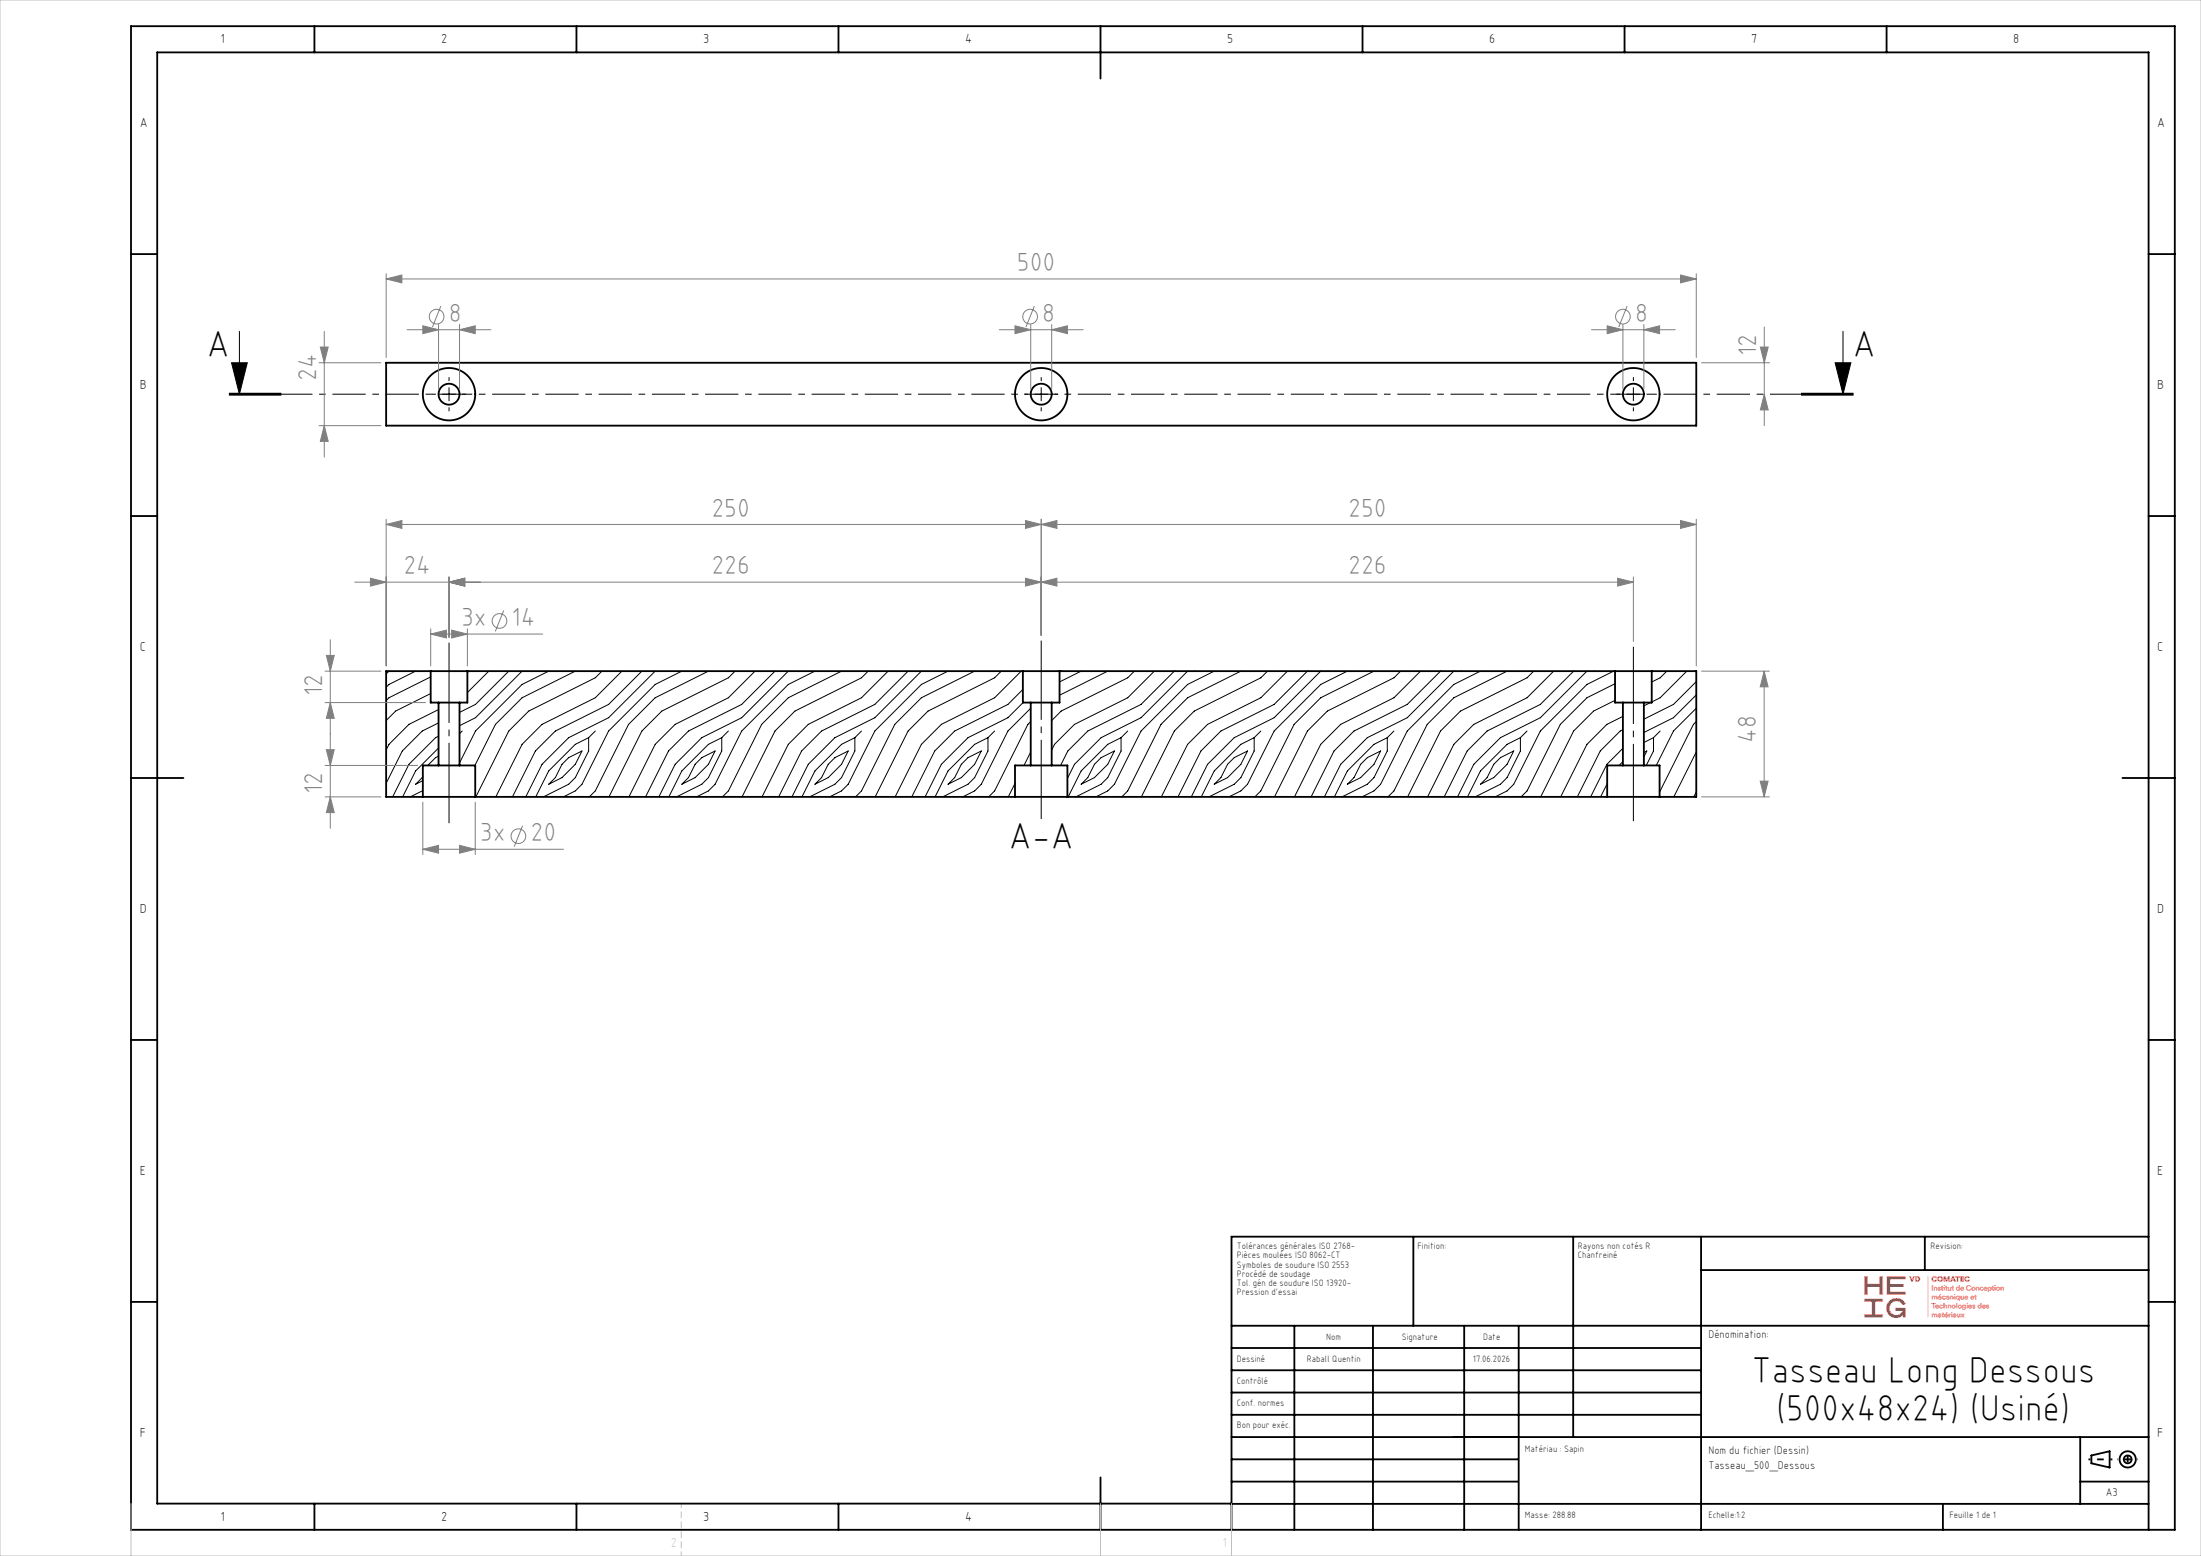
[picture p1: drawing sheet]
<svg xmlns="http://www.w3.org/2000/svg" width="420mm" height="297mm" viewBox="0 0 420 297" stroke-linecap="round" stroke-linejoin="round" font-family="sans-serif">
<g fill="none" stroke="#000" stroke-width=".35">
<path d="M25 5h390v287h-390zM60 5v5M110 5v5M160 5v5M210 5v10M260 5v5M310 5v5M360 5v5M25 48.5h5M410 48.5h5M73.7 69.2h250v12h-250zM25 98.5h5"/>
<path d="M410 98.5h5M82.2 128.1h7M82.2 128.1h-8.5v24h7M82.2 128.1v6h1.5M83.7 134.1h4M83.7 134.1v12M87.7 134.1v12M89.2 128.1v6h-1.5M89.2 128.1h106M195.2 128.1h7M195.2 128.1v6h1.5M196.7 134.1h4"/>
<path d="M196.7 134.1v12M200.7 134.1v12M202.2 128.1v6h-1.5M202.2 128.1h106M308.2 128.1h7M308.2 128.1v6h1.5M309.7 134.1h4M309.7 134.1v12M313.7 134.1v12M315.2 128.1h8.5v24h-7M315.2 128.1v6h-1.5M25 148.5h10"/>
<path d="M80.7 152.1h10M83.7 146.1h4M83.7 146.1h-3v6M87.7 146.1h3v6M90.7 152.1h103M193.7 152.1h10M196.7 146.1h4M196.7 146.1h-3v6M200.7 146.1h3v6M203.7 152.1h103M306.7 152.1h10M309.7 146.1h4"/>
<path d="M309.7 146.1h-3v6M313.7 146.1h3v6M405 148.5h10M25 198.5h5M410 198.5h5M269.7 236.1v17M300.2 236.1v38.2M324.6 236.1v55.9M367.3 236.1v6.3M410 236.1h-175v55.9M25 248.5h5M235 253.1h175"/>
<path d="M235 257.3h89.6M247 253.1v38.9M262 253.1v38.9M279.4 253.1v38.9M289.8 253.1v38.9M324.6 242.4h85.4M410 248.5h5M235 270.1h89.6M235 265.8h89.6M235 261.6h89.6M235 278.6h54.6M235 274.3h175"/>
<path d="M397 274.3v12.8M399.1 277.8l3.5-.8v3.1l-3.5-.8zM60 287v5M110 287v5M160 287v5M210 282v10M235 287.1h175M235 287h-205v-277h380v282M235 282.8h54.6M370.8 287.1v4.9M397 282.8h13"/>
<circle cx="85.7" cy="75.2" r="2"/>
<circle cx="85.7" cy="75.2" r="5"/>
<circle cx="198.7" cy="75.2" r="2"/>
<circle cx="198.7" cy="75.2" r="5"/>
<circle cx="311.7" cy="75.2" r="2"/>
<circle cx="311.7" cy="75.2" r="5"/>
<circle cx="406" cy="278.6" r=".75"/>
<circle cx="406" cy="278.6" r="1.55"/>
</g>
<g fill="none" stroke="#000" stroke-width=".19">
<path d="M43.7 75.4h10zM43.7 75.2h10M43.7 75.1h10M44.2 69.2h3l-1.5 6zM45.7 63.2v12M84.4 75.2h2.5M85.7 74v2.5M197.4 75.2h2.5M198.7 74v2.5M310.4 75.2h2.5M311.7 74v2.5M343.7 75.2h10"/>
<path d="M343.7 75.1h10M343.7 75.4h10M350.2 69.2h3l-1.5 6zM351.7 63.2v12M74.2 128.1l-.5 .5M79.3 128.1l-5.1 2.5-.5 .6M82.2 129.2l-8 4-.5 .5M82.2 132.4l-6.7 3.3-1.8 1.8M83.7 138l-3.1 1.5-3.8 3.8-3.1 6.2M83.7 135.4l-5.7 2.9-3.8 3.8-.5 1.1M88.2 139.5l-.5 .5M89.5 128.1l-.3 .3"/>
<path d="M93.3 128.1l-4.1 4.1M97.1 128.1l-6.4 6.4-3 1.5M99.6 128.1l-8.9 8.9-3 1.5M104.7 128.1l-5.1 2.5-8.9 8.9-3 6.1M109.8 128.1l-10.2 5.1-5.1 5.1-3.9 7.8M113.6 139.5l-1.3 1.3M114.9 128.1l-1.3 1.3-12.7 6.3-3.8 3.8-6.3 12.6M118.7 128.1l-5.1 5.1-10.2 5.1-3.8 3.8-5 10M122.5 128.1l-6.4 6.4-10.1 5-3.8 3.8-4.4 8.8M125 128.1l-8.9 8.9-7.6 3.8-5.1 5.1-3.1 6.2M130.1 128.1l-5.1 2.5-8.9 8.9-5 10.2-1.3 1.3-2.3 1.1M135.2 128.1l-10.2 5.1-5.1 5.1-6.3 12.7-1.1 1.1"/>
<path d="M139 139.5l-1.3 1.3M140.3 128.1l-1.3 1.3-12.7 6.3-3.8 3.8-6.3 12.6M144.1 128.1l-5.1 5.1-10.2 5.1-3.8 3.8-5 10M147.9 128.1l-6.4 6.4-10.1 5-3.8 3.8-4.4 8.8M150.4 128.1l-8.9 8.9-7.6 3.8-5.1 5.1-3.1 6.2M155.5 128.1l-5.1 2.5-8.9 8.9-5 10.2-1.3 1.3-2.3 1.1M160.6 128.1l-10.2 5.1-5.1 5.1-6.3 12.7-1.1 1.1M164.4 139.5l-1.3 1.3M165.7 128.1l-1.3 1.3-12.7 6.3-3.8 3.8-6.3 12.6M169.5 128.1l-5.1 5.1-10.2 5.1-3.8 3.8-5 10M173.3 128.1l-6.4 6.4-10.1 5-3.8 3.8-4.4 8.8M175.8 128.1l-8.9 8.9-7.6 3.8-5.1 5.1-3.1 6.2"/>
<path d="M180.9 128.1l-5.1 2.5-8.9 8.9-5 10.2-1.3 1.3-2.3 1.1M186 128.1l-10.2 5.1-5.1 5.1-6.3 12.7-1.1 1.1M189.8 139.5l-1.3 1.3M191.1 128.1l-1.3 1.3-12.7 6.3-3.8 3.8-6.3 12.6M194.9 128.1l-5.1 5.1-10.2 5.1-3.8 3.8-5 10M195.2 131.6l-2.9 2.9-10.1 5-3.8 3.8-4.4 8.8M195.2 134.1l-2.9 2.9-7.6 3.8-5.1 5.1-3.1 6.2M196.7 135.2l-4.4 4.3-5 10.2-1.3 1.3-2.3 1.1M196.7 137.7l-.6 .6-6.3 12.7-1.1 1.1M202.5 128.1h.1M206.3 128.1l-4.1 2.1M211.4 128.1l-9.2 4.6"/>
<path d="M215.2 139.5l-1.3 1.3M216.5 128.1l-1.3 1.3-12.7 6.3-1.8 1.8M220.3 128.1l-5.1 5.1-10.2 5.1-3.8 3.8-.5 1.1M224.1 128.1h.1M224.1 128.1l-6.4 6.4-10.1 5-3.8 3.8-1.4 2.8M226.6 128.1l-8.9 8.9-7.6 3.8-5.1 5.1-1.3 2.7M226.6 128.1h.1M227.9 128.1h.1M231.7 128.1l-5.1 2.5-8.9 8.9-5 10.2-1.3 1.3-2.3 1.1M236.8 128.1l-10.2 5.1-5.1 5.1-6.3 12.7-1.1 1.1M240.6 139.5l-1.3 1.3M241.9 128.1l-1.3 1.3-12.7 6.3-3.8 3.8-6.3 12.6"/>
<path d="M245.7 128.1l-5.1 5.1-10.2 5.1-3.8 3.8-5 10M249.5 128.1h.1M249.5 128.1l-6.4 6.4-10.1 5-3.8 3.8-4.4 8.8M252 128.1l-8.9 8.9-7.6 3.8-5.1 5.1-3.1 6.2M252 128.1h.1M253.3 128.1h.1M257.1 128.1l-5.1 2.5-8.9 8.9-5 10.2-1.3 1.3-2.3 1.1M262.2 128.1l-10.2 5.1-5.1 5.1-6.3 12.7-1.1 1.1M266 139.5l-1.3 1.3M267.3 128.1l-1.3 1.3-12.7 6.3-3.8 3.8-6.3 12.6M271.1 128.1l-5.1 5.1-10.2 5.1-3.8 3.8-5 10M274.9 128.1h.1"/>
<path d="M274.9 128.1l-6.4 6.4-10.1 5-3.8 3.8-4.4 8.8M277.4 128.1l-8.9 8.9-7.6 3.8-5.1 5.1-3.1 6.2M277.4 128.1h.1M278.7 128.1h.1M282.5 128.1l-5.1 2.5-8.9 8.9-5 10.2-1.3 1.3-2.3 1.1M287.6 128.1l-10.2 5.1-5.1 5.1-6.3 12.7-1.1 1.1M291.4 139.5l-1.3 1.3M292.7 128.1l-1.3 1.3-12.7 6.3-3.8 3.8-6.3 12.6M296.5 128.1l-5.1 5.1-10.2 5.1-3.8 3.8-5 10M300.3 128.1h.1M300.3 128.1l-6.4 6.4-10.1 5-3.8 3.8-4.4 8.8M302.8 128.1l-8.9 8.9-7.6 3.8-5.1 5.1-3.1 6.2"/>
<path d="M302.8 128.1h.1M304.1 128.1h.1M307.9 128.1l-5.1 2.5-8.9 8.9-5 10.2-1.3 1.3-2.3 1.1M308.2 130.5l-5.4 2.7-5.1 5.1-6.3 12.7-1.1 1.1M308.2 133.7l-4.1 2-3.8 3.8-6.3 12.6M309.7 136.7l-3.1 1.6-3.8 3.8-5 10M309.7 139.3l-.5 .2-3.8 3.8-4.4 8.8M315 134.1l-1.3 .6M316.8 139.5l-1.3 1.3M318.1 128.1l-1.3 1.3-1.6 .8M321.9 128.1l-5.1 5.1-1.6 .8M323.7 132.6l-4.4 4.4-5.6 2.8"/>
<path d="M323.7 137.7l-.6 .6-6.4 12.8M323.7 130.1l-4.4 4.4-5.6 2.8M323.7 135.2l-4.4 4.3-3.2 6.6M80.7 148.2l-1.4 1.5 1.4-.7M80.7 150.9l-2.4 1.2M83.7 144.3l-.6 .3-1.4 1.5M83.7 140.5l-.6 .3-5.1 5.1-3.1 6.2M83.7 142.8l-4.4 4.4-2.5 4.9M107.2 145.9l1.3-1.3 2.6-1.3-1.3 2.6-2.6 2.5-2.5 1.3 1.3-1.3zM112.3 140.8v2.5l-2.5 5.1-1.3 1.3-4.8 2.4M112.3 140.8l-2.5 1.3-5.1 5.1-2.5 4.9M132.6 145.9l1.3-1.3 2.6-1.3-1.3 2.6-2.6 2.5-2.5 1.3 1.3-1.3z"/>
<path d="M137.7 140.8v2.5l-2.5 5.1-1.3 1.3-4.8 2.4M137.7 140.8l-2.5 1.3-5.1 5.1-2.5 4.9M158 145.9l1.3-1.3 2.6-1.3-1.3 2.6-2.6 2.5-2.5 1.3 1.3-1.3zM163.1 140.8v2.5l-2.5 5.1-1.3 1.3-4.8 2.4M163.1 140.8l-2.5 1.3-5.1 5.1-2.5 4.9M183.4 145.9l1.3-1.3 2.6-1.3-1.3 2.6-2.6 2.5-2.5 1.3 1.3-1.3zM188.5 140.8v2.5l-2.5 5.1-1.3 1.3-4.8 2.4M188.5 140.8l-2.5 1.3-5.1 5.1-2.5 4.9M193.7 149.5l-1.3 2.6M196.7 143.5l-1.3 2.6M208.8 145.9l1.3-1.3 2.6-1.3-1.3 2.6-2.6 2.5-2.5 1.3 1.3-1.3zM213.9 140.8v2.5l-2.5 5.1-1.3 1.3-4.8 2.4"/>
<path d="M213.9 140.8l-2.5 1.3-5.1 5.1-2.5 4.9M234.2 145.9l1.3-1.3 2.6-1.3-1.3 2.6-2.6 2.5-2.5 1.3 1.3-1.3zM239.3 140.8v2.5l-2.5 5.1-1.3 1.3-4.8 2.4M239.3 140.8l-2.5 1.3-5.1 5.1-2.5 4.9M259.6 145.9l1.3-1.3 2.6-1.3-1.3 2.6-2.6 2.5-2.5 1.3 1.3-1.3zM264.7 140.8v2.5l-2.5 5.1-1.3 1.3-4.8 2.4M264.7 140.8l-2.5 1.3-5.1 5.1-2.5 4.9M286.3 144.6l2.6-1.3-1.3 2.6-2.6 2.5-2.5 1.3 1.3-1.3 1.2-2.5zM290.1 140.8v2.5l-2.5 5.1-1.3 1.3-4.8 2.4M290.1 140.8l-2.5 1.3-5.1 5.1-2.5 4.9M306.7 149.6l-1.3 2.5M309.7 145.4l-.7 .7"/>
<path d="M309.7 142.8l-3.1 3.1-3.1 6.2M313.7 143.6l.6-.3-.6 1.2M315.5 140.8v2.5l-1.4 2.8M315.5 140.8l-1.8 .9M323.7 151.2l-.5 .9M323.7 143.5l-4.3 8.6"/>
</g>
<g fill="none" stroke="#808080" stroke-width=".19">
<path d="M73.7 53.2l3-.7v1.5zM73.7 52.2v16M73.7 53.2h250M84.1 58.4l-1.6 4M197.4 58.4l-1.6 4M310.5 58.4l-1.6 4M320.7 52.5l3 .7-3 .8zM323.7 52.2v16M60.9 69.2h11.8M61.1 66.2h1.5l-.7 3zM61.9 63.2v24M77.7 62.9h16"/>
<path d="M80.7 62.2l3 .7-3 .8zM83.7 61.9v12.3M87.7 62.9l3-.7v1.5zM87.7 61.9v12.3M190.7 62.9h16M193.7 62.2l3 .7-3 .8zM196.7 61.9v12.3M200.7 62.9l3-.7v1.5zM200.7 61.9v12.3M303.7 62.9h16M306.7 62.2l3 .7-3 .8zM309.7 61.9v12.3"/>
<path d="M313.7 62.9l3-.7v1.5zM313.7 61.9v12.3M324.7 69.2h13M335.9 66.2h1.5l-.7 3zM336.7 75.2l.7 3h-1.5zM336.7 62.4v18.8M60.9 81.2h11.8M61.9 81.2l.7 3h-1.5zM73.7 99.1v28M195.7 99.4l3 .7-3 .8zM198.7 99.1v22.2M320.7 99.4l3 .7-3 .8z"/>
<path d="M323.7 99.1v28M67.7 111.1h244M70.7 110.4l3 .7-3 .8zM73.7 100.1l3-.7v1.5zM73.7 100.1h250M85.7 111.1l3-.7v1.5zM85.7 110.1v11.6M96.1 116.5l-1.6 4M195.7 110.4l3 .7-3 .8zM198.7 100.1l3-.7v1.5zM198.7 111.1l3-.7v1.5zM308.7 110.4l3 .7-3 .8z"/>
<path d="M311.7 110.1v12.3M62 128.1h10.7M62 134.1h19.2M62.3 125.1h1.5l-.8 3zM63 134.1l.8 3h-1.5zM63 122.1v36M82.2 121l3-.7v1.5zM82.2 120v7.1M82.2 121h21.4M86.2 120.3l3 .7-3 .8zM89.2 120v7.1M324.7 128.1h12.9"/>
<path d="M336.6 128.1l.8 3h-1.5zM336.6 128.1v24M62 146.1h17.7M62 152.1h10.7M62.3 143.1h1.5l-.8 3zM63 152.1l.8 3h-1.5zM80.7 153.1v10M90.7 153.1v10M99.7 157.6l-1.6 4M324.7 152.1h12.9M335.9 149.1h1.5l-.8 3zM80.7 162.1l3-.7v1.5z"/>
<path d="M80.7 162.1h26.8M87.7 161.4l3 .7-3 .8z"/>
<circle cx="83.3" cy="60.4" r="1.4"/>
<circle cx="196.6" cy="60.4" r="1.4"/>
<circle cx="309.7" cy="60.4" r="1.4"/>
<circle cx="95.3" cy="118.5" r="1.4"/>
<circle cx="98.9" cy="159.6" r="1.4"/>
</g>
<path d="M85.7 122.7v34.4" fill="none" stroke="#000" stroke-width=".19" stroke-dasharray="30.5 1.3 1.3 1.3" stroke-dashoffset="15.2" stroke-linecap="butt"/>
<path d="M198.7 122.3v34" fill="none" stroke="#000" stroke-width=".19" stroke-dasharray="30.5 1.3 1.3 1.3" stroke-dashoffset="15.4" stroke-linecap="butt"/>
<path d="M311.7 123.4v33.3" fill="none" stroke="#000" stroke-width=".19" stroke-dasharray="30.5 1.3 1.3 1.3" stroke-dashoffset="15.7" stroke-linecap="butt"/>
<path d="M83.2 75.2h-.8M85.7 72.7v-.7M85.7 77.7v.8M88.2 75.2h.7M196.2 75.2h-.8M198.7 72.7v-.7M198.7 77.7v.8M201.2 75.2h.7M309.2 75.2h-.8M311.7 72.7v-.7M311.7 77.7v.8M314.2 75.2h.7" fill="none" stroke="#000" stroke-width=".19" stroke-dasharray="30.5 1.3 1.3 1.3" stroke-linecap="butt"/>
<path d="M353.7 75.2h-310" fill="none" stroke="#000" stroke-width=".19" stroke-dasharray="6.3 1.3 1.3 1.3" stroke-dashoffset=".6" stroke-linecap="butt"/>
<path d="M398.5 278.6h4.6" fill="none" stroke="#000" stroke-width=".35" stroke-dasharray="30.5 1.3 1.3 1.3" stroke-dashoffset="30.1" stroke-linecap="butt"/>
<path d="M406 276.6v3.8" fill="none" stroke="#000" stroke-width=".35" stroke-dasharray="30.5 1.3 1.3 1.3" stroke-dashoffset="30.5" stroke-linecap="butt"/>
<path d="M408 278.6h-4" fill="none" stroke="#000" stroke-width=".35" stroke-dasharray="30.5 1.3 1.3 1.3" stroke-dashoffset="30.4" stroke-linecap="butt"/>
<path d="M130 287v10" fill="none" stroke="#c0c0c0" stroke-width=".19" stroke-dasharray="1.3 .6" stroke-dashoffset=".4" stroke-linecap="butt"/>
<path d="M0 0h420v297h-420zM25 287v10M210 287v10M235 287v10" fill="none" stroke="#c0c0c0" stroke-width=".19"/>
<path d="M350.2 69.2h3l-1.5 6zM44.2 69.2h3l-1.5 6z" fill="#000"/>
<g fill="#808080">
<path d="M320.7 52.5l3 .7-3 .8zM73.7 53.2l3-.7v1.5zM320.7 99.4l3 .7-3 .8zM198.7 100.1l3-.7v1.5z"/>
<path d="M80.7 62.2l3 .7-3 .8zM87.7 62.9l3-.7v1.5zM193.7 62.2l3 .7-3 .8zM200.7 62.9l3-.7v1.5zM306.7 62.2l3 .7-3 .8zM313.7 62.9l3-.7v1.5zM70.7 110.4l3 .7-3 .8zM85.7 111.1l3-.7v1.5zM73.7 100.1l3-.7v1.5zM195.7 99.4l3 .7-3 .8zM198.7 111.1l3-.7v1.5zM308.7 110.4l3 .7-3 .8zM85.7 111.1l3-.7v1.5zM195.7 110.4l3 .7-3 .8zM82.2 121l3-.7v1.5zM86.2 120.3l3 .7-3 .8zM80.7 162.1l3-.7v1.5zM87.7 161.4l3 .7-3 .8z"/>
<path d="M61.1 66.2h1.5l-.7 3zM61.9 81.2l.7 3h-1.5zM62.3 143.1h1.5l-.8 3zM63 152.1l.8 3h-1.5zM62.3 125.1h1.5l-.8 3zM63 134.1l.8 3h-1.5zM336.6 128.1l.8 3h-1.5zM335.9 149.1h1.5l-.8 3z"/>
<path d="M335.9 66.2h1.5l-.7 3zM336.7 75.2l.7 3h-1.5z"/>
</g>
<g font-size="7.1">
<text x="39.4" y="68.2">A</text>
<text x="353.5" y="68.2">A</text>
<text x="192.4" y="162">A-A</text>
<text x="334.2" y="264">Tasseau Long Dessous</text>
<text x="339" y="271.1">(500x48x24) (Usiné)</text>
</g>
<g font-size="5" fill="#808080">
<text x="194.1" y="51.7">500</text>
<text x="85.6" y="61.4">8</text>
<text x="198.9" y="61.4">8</text>
<text x="312" y="61.4">8</text>
<text x="335.2" y="68" transform="rotate(-90 335.2 68)">12</text>
<text x="60.4" y="72.7" transform="rotate(-90 60.4 72.7)">24</text>
<text x="135.7" y="98.6">250</text>
<text x="257.3" y="98.6">250</text>
<text x="77" y="109.6">24</text>
<text x="135.7" y="109.6">226</text>
<text x="257.3" y="109.6">226</text>
<text x="88" y="119.5">3x</text>
<text x="97.6" y="119.5">14</text>
<text x="61.5" y="132.9" transform="rotate(-90 61.5 132.9)">12</text>
<text x="335.1" y="141.8" transform="rotate(-90 335.1 141.8)">48</text>
<text x="61.5" y="151.6" transform="rotate(-90 61.5 151.6)">12</text>
<text x="91.6" y="160.6">3x</text>
<text x="101.2" y="160.6">20</text>
</g>
<g font-size="2.5">
<text x="42.1" y="8.2">1</text>
<text x="84.2" y="8.2">2</text>
<text x="134.2" y="8.2">3</text>
<text x="184.2" y="8.2">4</text>
<text x="234.2" y="8.2">5</text>
<text x="284.2" y="8.2">6</text>
<text x="334.2" y="8.2">7</text>
<text x="384.2" y="8.2">8</text>
<text x="26.7" y="24.2">A</text>
<text x="411.7" y="24.2">A</text>
<text x="26.7" y="74.2">B</text>
<text x="411.7" y="74.2">B</text>
<text x="26.7" y="124.2">C</text>
<text x="411.7" y="124.2">C</text>
<text x="26.7" y="174.2">D</text>
<text x="411.7" y="174.2">D</text>
<text x="26.7" y="224.2">E</text>
<text x="411.7" y="224.2">E</text>
<text x="26.7" y="274.2">F</text>
<text x="411.7" y="274.2">F</text>
<text x="42.1" y="290.2">1</text>
<text x="84.2" y="290.2">2</text>
<text x="134.2" y="290.2">3</text>
<text x="184.2" y="290.2">4</text>
</g>
<text font-size="2.5" fill="#e1251b" x="355.8" y="251.5">⟫</text>
<text font-size="2.5" fill="#c0c0c0" x="128" y="295.3">2</text>
<g font-size="2.1">
<text x="326" y="255.5">Dénomination:</text>
<text x="326" y="277.5">Nom du fichier (Dessin)</text>
<text x="326" y="280.5">Tasseau_500_Dessous</text>
<text x="401.9" y="285.5">A3</text>
</g>
<g font-size="1.8">
<text x="236" y="238.4">Tolérances générales ISO 2768-</text>
<text x="270.5" y="238.4">Finition:</text>
<text x="301.1" y="238.4">Rayons non cotés R</text>
<text x="368.4" y="238.4">Revision:</text>
<text x="236" y="240.2">Pièces moulées ISO 8062-CT</text>
<text x="236" y="242">Symboles de soudure ISO 2553</text>
<text x="236" y="243.7">Procédé de soudage</text>
<text x="236" y="245.5">Tol. gén de soudure ISO 13920-</text>
<text x="301.1" y="240.2">Chanfreiné</text>
<text x="236" y="247.3">Pression d'essai</text>
<text x="253.1" y="255.7">Nom</text>
<text x="267.5" y="255.7">Signature</text>
<text x="283" y="255.7">Date</text>
<text x="236" y="260">Dessiné</text>
<text x="249.4" y="260">Raball Quentin</text>
<text x="281.1" y="260">17.06.2026</text>
<text x="236" y="264.1">Contrôlé</text>
<text x="236" y="268.3">Conf. normes</text>
<text x="236" y="272.5">Bon pour exéc.</text>
<text x="291" y="277.2">Matériau : Sapin</text>
<text x="291" y="289.8">Masse: 288.88</text>
<text x="326" y="289.8">Echelle:1:2</text>
<text x="372" y="289.8">Feuille 1 de 1</text>
</g>
</svg>
